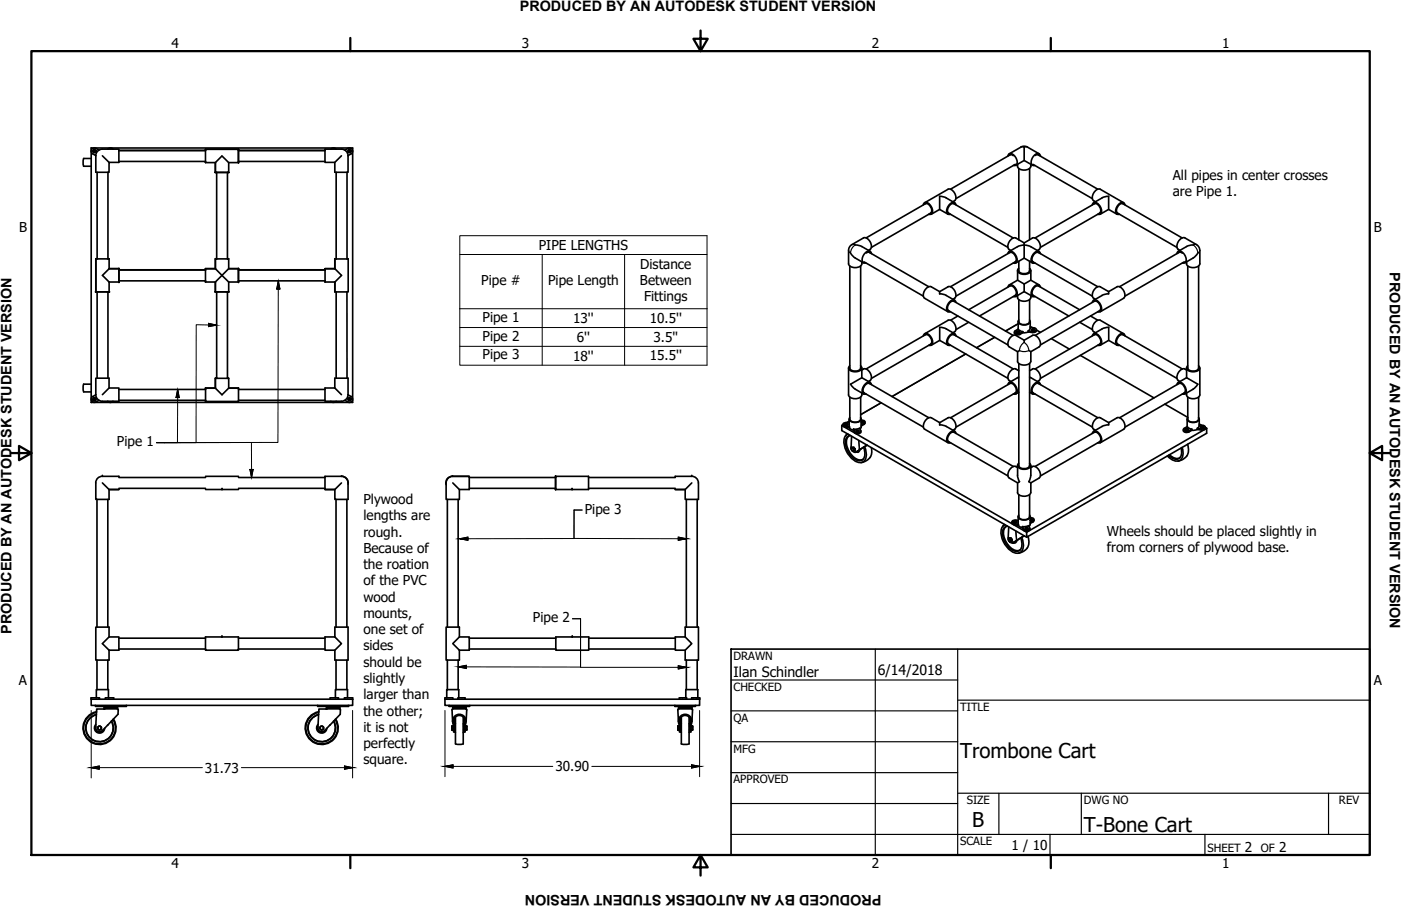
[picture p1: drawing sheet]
<svg xmlns="http://www.w3.org/2000/svg" width="432mm" height="279mm" viewBox="0 0 432 279" stroke-linecap="round" stroke-linejoin="round" font-family="sans-serif">
<!-- layer: Visible (ANSI) -->
<g fill="none" stroke="#000" stroke-width=".51">
<path d="M25.8 48.9l-.2 1.4 .2 1M25.8 48.9h2.3M25.8 51.3h2.3M28.1 46.6v-1h80.6v1M28.1 46.7v77.4h80.6v-77.4M29.9 53.1v26.8l-.4-.1M31.5 46a2.04 2.04 0 0 0-2 2l-.9-.5a.98 .98 0 0 1-.4-1.4 .98 .98 0 0 1 1.4-.4l.9 .6M31.6 46h5v4.1h-3v3h-4.1v-5.1M31.6 48l2 2.1M33.3 53.1v26.8l.3-.1M33.6 45.7a.98 .98 0 0 1 1.2 .3M33.6 45.8l-.5 .2"/>
<path d="M36.6 46.4h26.7v-.4h10.2l-10.2 .1v4h3.1v3.1M36.6 49.8h26.8l-.1 .3M36.6 46.4h26.7M63.3 50.1h.1M66.4 53.1h.1M66.4 53.2h4.1zM66.8 53.2v26.6h-.4h.4M68.4 48.1l-2 2v3M68.4 48.1l2.1 2v3.1M70.1 53.2v26.6h.3h-.3M70.5 50.1h3M73.5 46.4v3.4"/>
<path d="M73.5 46.4v-.3v4v-.3M73.5 46.4h26.7M73.5 49.8h26.7M102 46a1.11 1.11 0 0 1 1.7 0M103.6 53.1v26.7h-.4v3M105.2 48l-2 2.1M107 53.1v26.8l.3-.1M107.2 45.7a.99 .99 0 0 1 1.4 .4 .99 .99 0 0 1-.4 1.4l-.9 .5a2.04 2.04 0 0 0-2.1-2h-5v4.1h3v3h4.1v-5.1M107.2 45.8l-.9 .5M292.2 58.4a2.36 2.36 0 0 1 2 3.5M292.2 58.4l-7.2 4.1M310.6 48.1a.97 .97 0 0 1 .9-.8 .97 .97 0 0 1 1 .5 2.32 2.32 0 0 1 .6 3.2h-.7"/>
<path d="M311.1 47.9a.86 .86 0 0 1 1.2 .1M311.4 47.7l-18.5 10.7M312.9 50.7l-18.3 10.6M313.6 51.3a2.36 2.36 0 0 0 4.1 0M313.6 50.7v.6M314 52v22M314.6 45.4l.8-.3 .9 .1 4 2.2M314.6 45.4l-3.5 2M315.7 45.5v4M315.7 49.5l-2.6 1.5M315.7 49.5l2.5 1.5M317.3 52v21.9"/>
<path d="M317.7 50.7v.6M318.4 50.7l18.3 10.6M319.8 47.7l18.5 10.7M320.3 47.9a.79 .79 0 0 0-1.2 0M320.7 48.2a.96 .96 0 0 0-.8-.9 .96 .96 0 0 0-1 .5 2.36 2.36 0 0 0-.7 3.2h.7M339.1 58.4a2.36 2.36 0 0 0-2 3.5M339.1 58.4l7.2 4.1M29.5 79.8v10.2l.1-10.1M29.5 79.9h4.1v3M33.6 79.8v.1M66.4 79.9v3M66.8 79.8h.1"/>
<path d="M70.4 79.8v.1M70.5 79.9h-4.1v2.9M70.5 79.9v3h3l-3-.1M107.3 79.8v.1M262.1 78l1.2 1.3 2.8 1.7M263.6 75.5l1.7 .4 2.9 1.6M267.8 77.7l18.5 10.7M268.2 76.9a2.36 2.36 0 0 0-2.1-3.5l-4.2 2.6-.4 1.2v4.2a2.36 2.36 0 0 0 4.1 0v-.7M268.2 78a.79 .79 0 0 0-1.2 0M268.2 76.9l-.5 .3M268.6 78.2a.96 .96 0 0 0-.8-.8 .96 .96 0 0 0-1 .5 2.36 2.36 0 0 0-.7 3.1l.7 .1M284.6 63.2a.98 .98 0 0 1 .8-.8 .98 .98 0 0 1 1 .5 2.27 2.27 0 0 1 .6 3.2h-.8"/>
<path d="M285.1 62.9a1.97 1.97 0 0 1 2 2.5l-.3 .4M285.3 62.8l-18.3 10.6M286.9 65.7l-18.3 10.6M289.6 60.5l1.7 .4 2.9 1.6M289.6 64.6l-2.6 1.5M289.6 64.6l2.6 1.5M289.6 60.6v4M292.3 65.7l18.3 10.6M294 62.8l18.3 10.6M294.1 62.9a1.97 1.97 0 0 0-2 2.5l.3 .4M294.2 61.9l-.5 .3M294.6 63.2a.98 .98 0 0 0-.8-.8 .98 .98 0 0 0-1 .5 2.27 2.27 0 0 0-.6 3.2h.7"/>
<path d="M310.6 78.2a.98 .98 0 0 1 .9-.8 .98 .98 0 0 1 1 .6 2.27 2.27 0 0 1 .5 3.1h-.7M311 77.6l2.6-1.5a4.5 4.5 0 0 1 4.1 0l2.6 1.5M311.1 77.9a1.97 1.97 0 0 1 2.1 2.5l-.4 .4M311.3 77.8l-18.4 10.6M315.7 74.9l2.5-1.5a2.36 2.36 0 0 1 2 3.5l-.5 .4M315.7 74.9l-2.6-1.5a2.36 2.36 0 0 0-2.1 3.5l.6 .4M315.7 74.9v4.7M315.7 79.6l-2.6 1.5M315.7 79.6l2.5 1.5M320 77.8l18.3 10.6M320.1 77.9a1.97 1.97 0 0 0-2 2.5l.4 .4M320.6 78.2a.98 .98 0 0 0-.8-.8 .98 .98 0 0 0-1 .6 2.27 2.27 0 0 0-.6 3.1h.8"/>
<path d="M336.7 63.2a.98 .98 0 0 1 .8-.8 .98 .98 0 0 1 1 .5 2.27 2.27 0 0 1 .6 3.2h-.8M337.1 61.9l.5 .3M337.2 62.9a1.97 1.97 0 0 1 2 2.5l-.4 .4M337.4 62.8l-18.4 10.6M339 65.7l-18.3 10.6M341.7 60.5l-1.7 .4-2.9 1.6M341.7 60.6v4l-2.6 1.5M341.7 64.6l2.6 1.5M344.4 65.7l18.4 10.6M346 62.8l18.4 10.6M346.2 62.9a1.97 1.97 0 0 0-2 2.5l.3 .4M346.7 63.2a.98 .98 0 0 0-.8-.8 .98 .98 0 0 0-1.1 .5 2.27 2.27 0 0 0-.5 3.2h.7"/>
<path d="M362.7 78.2a.97 .97 0 0 1 .8-.8 .97 .97 0 0 1 1.1 .5 2.32 2.32 0 0 1 .6 3.1l-.7 .1M363.2 78a.86 .86 0 0 1 1.2 .1M363.5 77.8l-18.5 10.6M365.2 73.4a2.36 2.36 0 0 0-2.1 3.5l.6 .3M365.2 73.4l3.6 2 .8 1 .2 .8v4.2a2.36 2.36 0 0 1-4.1 0v-.7M367.7 75.5l-1.7 .4-2.9 1.6M369.2 78l-1.1 1.3-2.9 1.7M29.9 90v26.6M31.6 84.9l2 2.1M33.3 90h.3h-4h.3M33.3 90h-3.4M33.3 90v26.6"/>
<path d="M33.6 82.8h3M33.6 82.9h3.1M33.6 87h3.1M33.6 87v3M33.6 82.9l-2.1 2.1M36.6 82.8v.1M36.7 83.3v3.3M36.7 83.3v-.4v4.1v-.4M36.7 83.2h26.6M36.7 86.6h26.7l-.1 .3M63.3 86.9h.1M66.4 82.8v.1"/>
<path d="M66.4 89.9h.1M66.4 82.8h-3.1l.1 .5h-26.7M66.4 90h4.1zM66.4 82.9h-3.1v2.1v2h3.1v3M66.4 82.9l4.1 4.1M66.8 90v26.6h-.4h.4M70.1 90v26.6h.3h-.3M70.5 82.9l-4.1 4.1v3M70.5 87v3M70.5 87h3M73.5 83.3v3.3M73.5 83.3v-.4v4.1v-.4"/>
<path d="M73.5 83.2h26.7M73.5 83.3h26.7M73.5 86.6h26.7M100.1 83.2l.1-.4v.5M100.1 86.6l.1 .3zM100.1 83.2l.1 .1M100.2 82.8h3M100.2 86.9h.1M103.2 82.8v.1M103.2 87v3M103.2 82.9l2.1 2-2.1 2.1M103.2 82.9h-3v2.1v2h3"/>
<path d="M103.2 82.9v-3h4.1v10.1h-4.1M103.6 90v26.6M106.9 90l.1 26.6M261.9 82v31.6M265.3 82v31.6M266.3 80.8l18.3 10.5M285 92l7.2 4.1M289.6 90.6l2 .5M289.6 90.6v-.7l2.6-1.4a2.32 2.32 0 0 1 2.4 2.5 1.21 1.21 0 0 1-.9 1.3M289.6 89.9l-2.6-1.5a2.36 2.36 0 0 0-2 3.6M291.6 91.1l2.6 1.5M292.3 95.8l18.4 10.6"/>
<path d="M294 92.9l18.3 10.5M294.1 92.9a1.97 1.97 0 0 0-2 2.5l.3 .4M294.6 93.2a.98 .98 0 0 0-.8-.7 .98 .98 0 0 0-1 .5 2.27 2.27 0 0 0-.6 3.1h.7M295.2 97.5l-2.2 1.3M298.6 99.4l-4 2.2M310.7 88.5a.98 .98 0 0 1 .8-.7 .98 .98 0 0 1 1 .5 2.27 2.27 0 0 1 .6 3.1h-.8M311.2 88.2a1.97 1.97 0 0 1 2 2.5l-.4 .4M311.3 88.2l-12.7 7.3M313 80.7l-18.4 10.6M313 91.1l-11.1 6.4M313.6 91.7a2.36 2.36 0 0 0 4.1 0M313.6 83.4v3"/>
<path d="M313.6 91.1v.6M313.6 86.4l-2.5 1.5M313.6 86.4l2.1 1.2M313.8 99.2v2.3M313.8 99.8l-3.9 2.3M314 99.1a1.97 1.97 0 0 0 3.2 .5l.1-.5M314 83.3a1.97 1.97 0 0 0 3.2 .6l.1-.6M314 82.8a.98 .98 0 0 0-.3 1.1 .98 .98 0 0 0 1 .6 2.27 2.27 0 0 0 3-1.1l-.4-.6M314 98.7a.97 .97 0 0 0 0 1 .97 .97 0 0 0 .9 .4 1.77 1.77 0 0 0 2.6-1.1l-.2-.3M314 80.6v2.9M314 92.4v6.9M315.7 87.6l2-1.2 2.6 1.5"/>
<path d="M315.7 87.6v2.3M315.7 89.9l2.5 1.5M315.7 89.9l-2.6 1.5M317.3 80.6v2.9M317.3 92.4v6.9M317.5 99.2v2.2l-.6 .6M317.7 83.4v3M317.7 91.1v.6M318.3 80.7l18.4 10.6M318.3 91.1l11.1 6.4M320 88.2l12.8 7.3M320.2 88.2a1.97 1.97 0 0 0-2.1 2.5l.4 .4"/>
<path d="M320.7 88.5a.98 .98 0 0 0-.9-.7 .98 .98 0 0 0-1 .5 2.27 2.27 0 0 0-.5 3.1h.7M332.8 99.4l3.9 2.2M336.1 97.5l2.3 1.3M336.7 93.2a.99 .99 0 0 1 .8-.7 .99 .99 0 0 1 1 .5 2.27 2.27 0 0 1 .6 3.1h-.8M337.1 92a2.45 2.45 0 0 1 1.7-3.7l2.9 1.6 2.6-1.5a2.36 2.36 0 0 1 2 3.6l-7.2 4.1M337.1 92l.5 .3M337.2 92.9a1.98 1.98 0 0 1 1.9 2.8l-.3 .2M337.3 92.9l-18.3 10.5M339 95.8l-18.3 10.6M339.7 91.1l-2.6 1.5M341.7 90.6l-2.1 .5M341.7 89.9v.7"/>
<path d="M365 80.8l-18.3 10.5M366.1 82v31.6M369.4 82v31.6M25.8 118.5l-.2 1.4 .2 .9M25.8 118.5h2.3M33.6 119.7l-2 2M66.4 119.7h.1M66.4 119.7h-3.1v.4h-26.7M66.4 119.7l2 2.1 2.1-2.1M66.4 116.7v3h-3v4.1h10.1v-4.1M66.8 116.6h.1M70.4 116.6v.1"/>
<path d="M70.5 116.7h-4.1v3M70.5 119.7h3M70.5 116.7v3M103.2 119.7h-3v4h5a2.04 2.04 0 0 0 2.1-2M103.2 119.7v-3.1h4.1v5.2l.9 .5a.98 .98 0 0 1 .4 1.3 .98 .98 0 0 1-1.4 .4M103.2 119.7l2 2M261.5 113.5v8.3a2.36 2.36 0 0 0 4.1 0v-.6M261.9 113.4a1.97 1.97 0 0 0 3.2 .5l.2-.5M261.9 112.8a.98 .98 0 0 0-.2 1.1 .98 .98 0 0 0 .9 .6 2.27 2.27 0 0 0 3-1l-.3-.7M262.1 118.5l1.5 1.5M265.6 114.1a1.78 1.78 0 0 1 2.8 1.4l.2 1.3-.4 .5M265.6 113.5v3"/>
<path d="M267.9 118.2l18.4 10.6M268.1 118.3a1.97 1.97 0 0 0-2.1 2.5l.4 .4M268.2 118l-2.6-1.5-3.5 2M268.2 117.3l-.5 .3M268.6 118.6a.98 .98 0 0 0-.9-.8 .98 .98 0 0 0-1 .6 2.27 2.27 0 0 0-.5 3.1h.7M284.6 103.6a.98 .98 0 0 1 .8-.8 .98 .98 0 0 1 1 .5 2.27 2.27 0 0 1 .6 3.2h-.7M285.1 103.3a1.97 1.97 0 0 1 2 2.5l-.3 .4M285.3 103.2l-18.4 10.6M287 106.1l-18.4 10.6M289.6 100.9l1.7 .4 2.9 1.6M289.6 101v4M289.6 105l-2.5 1.4"/>
<path d="M289.6 105l2.6 1.4M292.3 106.1l18.4 10.6M293.7 102.6a1.84 1.84 0 0 0 .2-3.1l-1.1-.8-.6 .1-7.2 4.1M294 103.2l18.3 10.6M294.1 103.3a1.97 1.97 0 0 0-2 2.5l.4 .4M294.6 103.6a.98 .98 0 0 0-.8-.8 .98 .98 0 0 0-1 .5 2.27 2.27 0 0 0-.6 3.2h.8M297.6 109.2l-22.7 13.1M306.6 104l-5.6 3.2M310.7 118.6a.98 .98 0 0 1 .8-.8 .98 .98 0 0 1 1 .6 2.27 2.27 0 0 1 .6 3.1h-.8M311.2 118.3a1.97 1.97 0 0 1 2 2.5l-.4 .4M311.3 118.2l-18.3 10.6M312.7 102.4a1.03 1.03 0 0 0 1.6 .7"/>
<path d="M312.9 102l-.2 .6 .6 .3a2.25 2.25 0 0 0 1.9-.6M313.4 102.6h.4M313.6 116.5l-2.5 1.5M313.8 101.5l.5 .5 .9 .3M313.9 101.5l-1 .5M314 116.3l-.4 .2M314 102.2h-.5l-.3 .2M314 102.2v.4h-.7M314 102.2h-.7v.4M314 114.3a1.87 1.87 0 0 0-1.9-.4 1.87 1.87 0 0 0-1.3 1.6l-.2 .9a1.21 1.21 0 0 0 1 1.2M314 112.1v31.6M314.1 102.4h.1"/>
<path d="M314.2 108.1l-.6 .4M315.2 102.3v.3l-.9 .5M315.7 104.9l2.5-1.5a2.36 2.36 0 0 1 2.1 3.6l-2.6 1.5M315.7 104.9l-2.6-1.5a2.36 2.36 0 0 0-2.1 3.6l2.6 1.5M315.7 104.9v.7M316.9 102.3l-1.7 .3M316.9 102v.4M316.9 102l1.3 .2M317.1 108.1l.6 .4v2.9a2.39 2.39 0 0 1-4.1 0v-2.9M317.3 116.3l.4 .2M317.3 114.3a1.86 1.86 0 0 1 2-.4 1.86 1.86 0 0 1 1.2 1.6l.2 .9a1.21 1.21 0 0 1-1 1.2M317.3 112.1v31.6"/>
<path d="M317.5 100.9l1.5 .3 .4 .4-.2 .4-1 .2M317.5 100.7l.6 .3M317.7 116.5l2.6 1.5M318 101.6l.6-.2 .3 .3-.6 .2zM318.2 101.9h.4M319.4 101.7v.5l-.6 .3-1.9-.1M319.4 101.8l1.3 .7M320 118.2l18.4 10.6M320.2 118.3a1.97 1.97 0 0 0-2.1 2.5l.4 .4M320.7 118.6a.98 .98 0 0 0-.9-.8 .98 .98 0 0 0-1 .6 2.27 2.27 0 0 0-.5 3.1h.7M324 104.4l5.6 3.3M333 109.6l22.7 13.1"/>
<path d="M336.7 103.6a.98 .98 0 0 1 .8-.8 .98 .98 0 0 1 1 .5 2.27 2.27 0 0 1 .6 3.2h-.7M337.1 102.9l2.9-1.6 1.7-.4v4.1l-2.6 1.4M337.2 103.3a1.97 1.97 0 0 1 2 2.5l-.3 .4M337.4 103.2l-18.4 10.6M337.6 102.6a1.83 1.83 0 0 1-.2-3.1l1.1-.8 .6 .1 7.2 4.1M339 106.1l-18.3 10.6M341.7 105l2.6 1.4M344.4 106.1l18.3 10.6M346.1 103.2l18.3 10.6M346.2 103.3a1.97 1.97 0 0 0-2 2.5l.3 .4M346.7 103.6a.98 .98 0 0 0-.8-.8 .98 .98 0 0 0-1 .5 2.27 2.27 0 0 0-.6 3.2h.7M362.7 118.6a.98 .98 0 0 1 .9-.8 .98 .98 0 0 1 1 .6 2.27 2.27 0 0 1 .6 3.1h-.8"/>
<path d="M363.2 118.3a1.97 1.97 0 0 1 2.1 2.5l-.4 .4M363.4 118.2l-18.3 10.6M365.2 113.8a2.36 2.36 0 0 0-2.1 3.5l.6 .3M365.2 113.8l.5 .3M365.7 113.5v3M365.7 116.5l-2.6 1.5M365.7 116.5l3.5 2M366.1 113.4a1.97 1.97 0 0 0 3.1 .5l.2-.5M366.1 112.8a.98 .98 0 0 0-.3 1.1 .98 .98 0 0 0 1 .6 2.27 2.27 0 0 0 3-1l-.4-.7M369.2 118.5l-1.5 1.5M369.8 113.5v8.3a2.36 2.36 0 0 1-4.1 0v-.6M25.8 120.9h2.3"/>
<path d="M29.5 122.9a.5 .5 0 0 0-.7-.2 .5 .5 0 0 0-.2 .7M29.5 122.9a.5 .5 0 0 1-.2 .6 .5 .5 0 0 1-.7-.1M29.5 121.7a2.04 2.04 0 0 0 2 2M30.5 123.4l-.9 .6a.96 .96 0 0 1-1.4-.4 .96 .96 0 0 1 .4-1.3l.9-.6v-5.1h4.1v3.1h3v4h-5M33.1 123.7l.5 .3M34.8 123.7a.98 .98 0 0 1-1.2 .3M36.6 123.4h26.8l-.1 .3M63.3 123.7h.1M73.5 120.1h26.7M73.5 123.4h26.7M102 123.7a1.13 1.13 0 0 0 1.7 0M106.3 123.4l.9 .6"/>
<path d="M259.4 131.2v1.6l57 32.9M259.5 131.2l56.9 32.9M259.8 130.9l.1 .5 .7 .3M259.8 131l-.3 .2M260.3 130.8l.4 .3 .6-.2M260.3 130.8l.3 .3 .7-.2M260.3 130.8l.6-.2 .4 .3M260.3 130.8a.6 .6 0 0 1 1 .1M260.3 130.9h.1M260.6 131.8l1.2 .2M260.6 131.4l1.2 .2M260.6 131.1h.4"/>
<path d="M261.1 130.3l-.8 .1-.4 .3 .1 .4 .6 .3M261.1 130.3l.6 .1M261.2 133.8l-.6 .6M261.3 133.8a2.87 2.87 0 0 0-1.1 3.5 6.8 6.8 0 0 0 4.8 5.4 2.26 2.26 0 0 0 2-3.3l-.5-1.7M261.7 129.2l.1 2.4M261.7 129.9l-.7 .4M261.8 132l.5 .4 .7 .3M261.8 131.6v.4M261.9 134.3a3.1 3.1 0 0 0-.6 4.1 4.7 4.7 0 0 0 4.4 3.4l.4-.2M261.9 129.1a1.97 1.97 0 0 0 3.2 .6l.2-.6M261.9 128.8a.97 .97 0 0 0 0 1 .97 .97 0 0 0 1 .4 1.77 1.77 0 0 0 2.5-1.2l-.2-.2M261.9 122.5v6.8"/>
<path d="M262.1 134.3a2.19 2.19 0 0 0-1.4 3.2 5.6 5.6 0 0 0 4.4 4.6 2.4 2.4 0 0 0 1.3-3.5l-.2-.7M262.3 137.9l.1 .5M262.4 138.4l.2 .5 .4 .2M262.4 138.1l.7-.2 .4 .5M262.4 138.1v.6l.4 .4M262.4 138.1h.2M262.5 134.5l-.2 3.4M262.6 138.1l.4 .2 .2 .6M262.6 138.1l-.2 .3M262.8 139.1l.5 .4 .4-.1M262.8 138.1h-.2M262.8 138.1l.4 .8"/>
<path d="M262.8 139.1h.2M263 132.3l.9 .1 1-.4 .4 .8a1.07 1.07 0 0 1-1.9 .2zM263.1 132.7l.3 .7a1.08 1.08 0 0 0 1.1 .4 1.08 1.08 0 0 0 .8-.9M263.1 132.3v.4M263.1 137.9l-.3 .2M263.2 138.9l-.2 .2M263.2 138.9v.2h-.2M263.5 138.4l-.3 .2M263.5 138.4v.5l-.3 .2M263.6 120l2.5 1.5M264 132.7l.4-.1 .4 .4-.6 .2-.4-.2zM264 139.3l-.2 .2"/>
<path d="M264 139.3h.1M264.1 133.2h.4M264.9 138.3h.1M264.9 138.7a.73 .73 0 0 1-.3 .7 .73 .73 0 0 1-.8 0l.5-.3M264.9 138.7l2.3-1.4-3.2 2M264.9 138.7l-1.1 .8M265.3 122.5v6.8M265.4 129.2v2.4l-.4 .7M265.4 129.9l.7 .2-.3 .3h-.4h.4M265.4 129.6l.9 .1 .3 .4-.3 .4-.9 .5M266.3 121.1l18.3 10.6M266.3 130.9l-.9 .5"/>
<path d="M266.6 130.1l-.3 .8M268.6 138.1a3.6 3.6 0 0 1-3.2 4.6M271.6 124.2l-6.3 3.7M287 128.8a2.36 2.36 0 0 0-2 3.6l7.2 4.1M287.1 128.8l2.5 1.5 2.6-1.5a2.36 2.36 0 0 1 2 3.6l-.5 .3M289.6 130.3v.8M289.6 131l1.7 .3 2.9 1.7M292.3 136.2l18.4 10.6M294 133.3l18.3 10.6M294.1 133.4a1.97 1.97 0 0 0-2 2.4l.4 .5M294.6 133.6a.98 .98 0 0 0-.8-.7 .98 .98 0 0 0-1 .5 2.27 2.27 0 0 0-.6 3.1h.8M313 121.1l-18.4 10.6"/>
<path d="M314 121l-.9 .5M317.3 121l.9 .5M318.3 121.1l18.4 10.6M336.7 133.6a.98 .98 0 0 1 .8-.7 .98 .98 0 0 1 1 .5 2.27 2.27 0 0 1 .6 3.1h-.7M337.2 133.4a1.97 1.97 0 0 1 2 2.4l-.3 .5M337.4 133.3l-18.4 10.6M337.6 132.7a1.83 1.83 0 0 1-.2-3.1l.7-.7 .7-.2 2.9 1.6 2.6-1.5a2.36 2.36 0 0 1 2 3.6l-7.2 4.1M339 136.2l-18.3 10.6M341.7 130.3v.7l-1.7 .3-2.9 1.7M359 124.6l7.1 4.1M364 138.2l.2 .7a2.01 2.01 0 0 1-.9 2.5 2.01 2.01 0 0 1-2.6-.5l-.6-.5M364.4 138a2.98 2.98 0 0 1-1.2 4.2l-1.7-.3-1.7-1.3"/>
<path d="M364.7 132.5v.3M365 132.1l-.3 .4 .3 .4 .7 .1 .7-.1M365 132.1l.9-.5 .5 .5 .9 .2M365.1 121.1l-18.4 10.6M365.5 132.7h.4M365.9 129.2v2.4M366 137a3.7 3.7 0 0 1-2.9 5.2M366.1 132.3v.4h-.7M366.1 132.3h-.7v.4M366.1 129.1a1.97 1.97 0 0 0 3.1 .6l.2-.6M366.1 128.8a.97 .97 0 0 0 0 1 .97 .97 0 0 0 .9 .4 1.77 1.77 0 0 0 2.6-1.2l-.2-.2M366.1 132.3l-.6-.1-.3 .3"/>
<path d="M366.1 122.5v6.8M366.2 132.5h.1M367.3 132.4v.3l-1.4 .7-.9-.2-.3-.4M367.3 132.4l-.9 .5M367.7 120l-2.5 1.5M369 132.4l-1.7 .3M369 132.1v.3M369.4 122.5v6.8M369.6 129.2v2.3l-.6 .6M369.6 131l1.5 .3 .4 .4-.2 .4a2.61 2.61 0 0 1-2.3 0M369.6 130.7l.6 .4M370 131.7l.6-.2 .4 .3-.6 .2z"/>
<path d="M370.3 132h.4M371.5 131.7v.5l-.7 .4-1.8-.2M371.5 131.8l.4 .3M371.9 132.1v1.5l-55.5 32.1v-1.6M371.9 132.1l-55.5 32M29.9 154v39.4M31.5 146.9a2.01 2.01 0 0 0-2 2v5.1h4.1v-3l-2-2.1M31.6 146.9h5.1M33.2 154v39.4M33.6 151h3.1M36.6 147.3h26.8M36.6 150.6h26.8"/>
<path d="M63.4 151h10.1M63.4 146.9h10.1M68.4 151h.1M73.5 147.3h26.7M73.5 150.6h26.7M103.6 154v39.4M105.2 146.9a2.04 2.04 0 0 1 2.1 2v5.1h-4.1v-3h-3M105.2 146.9h-5v4.1h3l2-2.1M105.3 146.9a2.04 2.04 0 0 1 2 2.4M105.3 146.9h.1M106.9 154v39.4M137.9 154v39.4"/>
<path d="M139.5 146.9h.1M139.5 146.9h5M139.5 146.9a2.04 2.04 0 0 0-2 2.5M139.6 148.9l2 2.1v3h-4.1v-5.1a2.01 2.01 0 0 1 2.1-2h5v4.1h-3M141.2 154v39.4M144.6 147.3h26.6M144.6 150.6h26.6M171.2 146.9v4zM171.2 146.9h10.2v2v2.1h-10.2M176.3 151h.1M181.4 147.3h26.7M181.4 150.6h26.7"/>
<path d="M208.1 146.9h5.1a2.04 2.04 0 0 1 2 2M211.5 154v39.4M213.2 148.9l-2 2.1h-3.1M214.9 154v39.4M215.3 148.9v5.1h-4.1v-3h-3.1M313.6 143.6v3.3l.6 1.6-.6 .4-2.5-1.5a2.36 2.36 0 0 1 2-3.5l.5 .3M313.6 148.9v3a2.36 2.36 0 0 0 4.1 0v-3M313.8 159.3l.1 2.4M314 159.2a1.97 1.97 0 0 0 3.2 .5l.1-.5M314 143.5a1.97 1.97 0 0 0 3.2 .5l.1-.5M314 142.9a.98 .98 0 0 0-.3 1.1 .98 .98 0 0 0 1 .6 2.27 2.27 0 0 0 3-1.1l-.4-.6M314 158.8a.97 .97 0 0 0 0 1.1 .97 .97 0 0 0 .9 .4 1.77 1.77 0 0 0 2.6-1.2l-.2-.3"/>
<path d="M314 152.5v6.9M317.1 148.5l.6 .4M317.3 152.5v6.9M317.5 159.9h.4l.3 .4-.7 .2M317.5 159.6l.9 .2 .3 .4-1.2 .9M317.5 159.3v2.4l-.4 .7M317.7 144.2a1.8 1.8 0 0 1 2.8 1.3l.2 1-.2 .7-2.8 1.7M317.7 143.6v3.3l-.6 1.6M360.5 140.2a2.63 2.63 0 0 0 3.2 .9M309.6 161.8l-.5 .5M309.7 161.8a2.87 2.87 0 0 0-1.1 3.5 6.8 6.8 0 0 0 4.8 5.3 2.26 2.26 0 0 0 2-3.2l-.5-1.7M310.3 162.3a3.1 3.1 0 0 0-.6 4 4.7 4.7 0 0 0 4.4 3.5l.4-.2"/>
<path d="M310.5 162.3a2.19 2.19 0 0 0-1.4 3.2 5.6 5.6 0 0 0 4.4 4.5 2.4 2.4 0 0 0 1.3-3.4l-.2-.7M310.7 165.8l.1 .6M310.8 166.4a.5 .5 0 0 1 .7-.1 .5 .5 0 0 1 0 .7l-.1 .1M310.8 166.4l.2 .5 .4 .2M310.9 166.1l.7-.2 .4 .5v.5l-.4 .2M310.9 166.1v.5l.3 .5M310.9 162.5l-.2 3.4M311.2 166.1h-.3M311.2 166.1l.4 .5M311.2 167.1h.2M311.2 167.1l.5 .3 .7-.1M311.6 165.9l-.4 .2"/>
<path d="M311.6 166.6v.5h-.2M311.9 161v.5l.7 .3M312 166.4l-.4 .2M312.4 160.9l.3 .3 .7-.2M312.4 160.9l.6-.2 .4 .3M312.4 167.3h.1M312.4 160.9a.6 .6 0 0 1 1 .1M312.7 161.8l1.2 .2M312.7 161.5l1.2 .2M312.7 161.2h.4M312.7 167.1l-.4 .3M313.3 166.3h.1"/>
<path d="M313.3 166.7a.73 .73 0 0 1-.3 .7 .73 .73 0 0 1-.7 0M313.4 166.7l-1.2 .7M313.8 160.5l-1.1-.1-.6 .2-.2 .4 .7 .5M313.9 162l.4 .5 .8 .2M313.9 161.7v.3M315.1 162.4h.8l1.1-.3 .4 .7a1.07 1.07 0 0 1-1.9 .3zM315.1 162.4v.4M315.1 162.8l.4 .7M315.6 165.2l-2.3 1.5M315.7 165.2l-3.3 2.1M316.1 162.8l.4-.1 .4 .3-.6 .2-.4-.2zM316.2 163.2h.4"/>
<path d="M316.6 169a4.6 4.6 0 0 1-2.8 1.6M316.8 165.4l.3 2.1-.5 1.5M317.4 163.3a1.2 1.2 0 0 1-1.9 .2M317.4 163v.3M317.5 160.4l.4 .1M318.7 160.2l-.2 .6-1 .6M31.6 198.5l2-2.1h3v4.1h-3zM33.6 196.4v-3h-4.1v10.2h4.1v-3.1M36.6 196.8h26.7M63.3 196.4h10.2v4.1h-10.2zM68.4 196.4h.1M73.5 196.8h26.7"/>
<path d="M100.2 196.4h3l2 2.1-2 2h-3zM103.2 196.4v-3h4.1v10.2h-4.1v-3.1M141.6 196.4h3v4.1h-3l-2-2zM141.6 196.4v-3h-4.1v10.2h4.1v-3.1M144.6 196.8h26.7M171.3 196.4h10.2v4.1h-10.2zM176.4 196.4h.1M181.5 196.8h26.6M208.1 196.4h3.1l2 2.1-2 2h-3.1zM211.2 196.4v-3h4.1v10.2h-4.1v-3.1M28.1 215.6v-.4h2.6v.4M28.1 215.6h80.6v1.9h-80.6z"/>
<path d="M29.4 217.5v.3h9.5v-.3M29.7 215.2v-2.5h3.7v2.5M29.7 219.7a4.9 4.9 0 0 0-3.7 6.3 4.9 4.9 0 0 0 6.8 2.9 4.9 4.9 0 0 0 2-7M29.7 219.5a5.1 5.1 0 0 0-3.9 6.6 5.1 5.1 0 0 0 7.1 3 5.1 5.1 0 0 0 2.1-7.4M29.9 203.6v9.1M32.1 218.6l-.1 .1M32.2 218.4h4v.2h-4zM32.2 218.6h-.1M32.3 218.2v.2M32.3 218.7h-2.5l-.3 5.8a1.2 1.2 0 0 0 .7 1.1 1.2 1.2 0 0 0 1.3-.3M32.4 217.8l-.2 .4h4l-.2-.4M32.4 215.6v-.4h2.6v.4"/>
<path d="M33.2 203.6v9.1M36 218.2v.2M36.1 218.6l.3 .3M36.4 218.9v1.4l-4.9 5M36.6 200.2h26.7M73.5 200.2h26.7M97.9 217.5v.3h9.5v-.3M98.2 219.7a4.9 4.9 0 0 0-3.7 6.3 4.9 4.9 0 0 0 6.7 2.9 4.9 4.9 0 0 0 2.1-7M98.2 219.5a5.1 5.1 0 0 0-3.9 6.6 5.1 5.1 0 0 0 7 3 5.1 5.1 0 0 0 2.1-7.4M100.6 218.6l-.1 .1M100.6 218.4h4.1v.2h-4.1zM100.7 218.6h-.1"/>
<path d="M100.8 218.2v.2M100.8 218.7h-2.5l-.3 5.8M100.9 217.8l-.3 .4h4.1l-.3-.4M101.8 215.6v-.4h2.6v.4M103.4 215.2v-2.5h3.7v2.5M103.6 203.6v9.1M104.5 218.2v.2M104.6 218.6l.3 .3M104.9 218.9v1.4l-4.9 5M106.1 215.6v-.4h2.6v.4M106.9 203.6v9.1M137.1 215.6v-.4h2.5v.4"/>
<path d="M137.1 215.6v1.9h78.5v-1.9M137.1 215.6h78.5M137.7 215.2v-2.5h3.7v2.5M137.9 203.6v9.1M138.4 217.5v.3h6.4v-.3M139.3 218.9l.2 3.7M139.6 218.4h4v.2h-4zM139.6 218.6l-.3 .3M139.7 218.2v.2M139.8 217.8l-.2 .4h4l-.2-.4M141.1 215.6v-.4h2.3v.4M141.2 203.6v9.1"/>
<path d="M143.4 218.2v.2M143.5 218.6l.3 .3M143.8 218.9l-.1 3.7M144.6 200.2h26.7M181.5 200.2h26.6M208 217.5v.3h6.4v-.3M208.9 218.9l.2 3.7M209.2 218.4h4v.2h-4zM209.2 218.6l-.3 .3M209.3 218.2v.2M209.4 215.6v-.4h2.2v.4M209.4 217.8l-.3 .3"/>
<path d="M211.4 215.2v-2.5h3.7v2.5M211.5 203.6v9.1M213 217.8l.2 .4h-4v-.1M213 218.2v.2M213.1 218.6l.3 .3M213.4 218.9l-.1 3.7M214.9 203.6v9.1M215.6 215.2v.4M215.6 215.2h-2.4v.4M29.5 224a1.28 1.28 0 0 0 .7 1.7 1.28 1.28 0 0 0 1.7-.7M29.5 223.4a1.58 1.58 0 0 0 .6 2.6 1.58 1.58 0 0 0 2.2-1.4M29.7 220.4a4.2 4.2 0 0 0-3 5.5 4.2 4.2 0 0 0 5.7 2.4 4.2 4.2 0 0 0 1.9-5.9"/>
<path d="M29.7 220.4a4.3 4.3 0 0 0-3.1 5.5 4.3 4.3 0 0 0 5.8 2.5 4.3 4.3 0 0 0 2-6M98 224.4a1.2 1.2 0 0 0 .7 1.2 1.2 1.2 0 0 0 1.3-.3M98 224a1.28 1.28 0 0 0 .6 1.7 1.28 1.28 0 0 0 1.7-.7M98 223.4a1.58 1.58 0 0 0 .5 2.6 1.58 1.58 0 0 0 2.2-1.4M98.2 220.4a4.2 4.2 0 0 0-3 5.5 4.2 4.2 0 0 0 5.7 2.4 4.2 4.2 0 0 0 1.9-5.9M98.2 220.4a4.3 4.3 0 0 0-3.1 5.5 4.3 4.3 0 0 0 5.8 2.5 4.3 4.3 0 0 0 1.9-6M139.3 224v.5M139.3 224.5v.7M139.3 223.9v.1M139.3 225.2h.5M139.3 223.9h.5M139.3 224.2h.5"/>
<path d="M139.3 224.8h.5M140 223.4a1.81 1.81 0 0 1 1.6-2.8 1.81 1.81 0 0 1 1.5 2.8M140.1 223.4v.3M140.1 223.7v2h-.3v-2a2.16 2.16 0 0 1 1.8-3.4 2.16 2.16 0 0 1 1.7 3.4v2h-.3v-2M140.1 225.1h.2M140.1 223.9h.2M140.1 221.4v2.3M140.4 223.2v2.7M140.4 221.1v8.3M140.4 229.4l1.4 .2 1-.2M142.8 223.2v2.7M142.8 221.1v8.3"/>
<path d="M142.9 225.1h.1M142.9 223.9h.1M143 221.4v2.3M143.1 223.4l-.1 .3M143.3 225.2h.5M143.3 223.9h.5M143.3 224.2h.5M143.3 224.8h.5M143.8 223.9v1.3M143.8 223.9v.3M143.8 224.2v1M208.9 224v.5"/>
<path d="M208.9 224.5l.1 .7M209 223.9l-.1 .1M209 225.2h.4M209 223.9h.4M209 224.2h.4M209 224.8h.4M209.6 223.4a1.81 1.81 0 0 1 1.6-2.8 1.81 1.81 0 0 1 1.5 2.8M209.7 223.4v.3M209.7 223.7v2h-.3v-2a2.16 2.16 0 0 1 1.8-3.4 2.16 2.16 0 0 1 1.8 3.4v2h-.4v-2M209.7 225.1h.2M209.7 223.9h.2M209.7 221.4v2.3"/>
<path d="M210 229.4l1.4 .2 1-.2M210 223.2v2.7M210 221.1v8.3M212.4 223.2v2.7M212.4 221.1v8.3M212.5 225.1h.1M212.5 223.9h.1M212.6 221.4v2.3M212.7 223.4l-.1 .3M213 225.2h.4M213 223.9h.4M213 224.2h.4"/>
<path d="M213 224.8h.4M213.4 223.9v1.3M213.4 223.9v.3M213.4 224.2v1"/>
<circle cx="29.1" cy="46.6" r=".5"/>
<circle cx="29.1" cy="46.6" r=".24"/>
<circle cx="107.7" cy="46.6" r=".5"/>
<circle cx="107.7" cy="46.6" r=".24"/>
<circle cx="29.1" cy="123.1" r=".24"/>
<circle cx="107.7" cy="123.1" r=".5"/>
<circle cx="107.7" cy="123.1" r=".24"/>
<circle cx="30.7" cy="224.5" r=".56"/>
<circle cx="99.2" cy="224.5" r=".56"/>
</g>
<g fill="#000">
<circle cx="31.6" cy="146.9" r=".25"/>
<circle cx="68.4" cy="151" r=".25"/>
<circle cx="176.3" cy="151" r=".25"/>
<circle cx="213.2" cy="146.9" r=".25"/>
<circle cx="312.4" cy="161" r=".25"/>
<circle cx="68.4" cy="196.4" r=".25"/>
<circle cx="176.4" cy="196.4" r=".25"/>
</g>
<!-- layer: Visible Narrow (ANSI) -->
<g fill="none" stroke="#000" stroke-width=".36">
<path d="M314.6 45.4h2.1M262.6 75.4l1 .1-1 1.1-.5 1.4-.6-.8M368.8 75.4l-1.1 .1 1.1 1.1 .4 1.4 .6-.8M313.8 99.9l-3.9 2.2M297.7 109.2l-22.7 13.1M306.6 104l-5.6 3.3M314.3 102.8v.3M315.3 105.9l.4-.3 .7 .6 .5 .9 .2 1-1.5 .3-1.4-.3 .2-1zM318.2 102.2v.4M259.8 131l-.3 .2M260.6 131.4v.4M261.7 129.9l-.7 .4"/>
<path d="M263.4 133.1v.3M264 139.3l-.2 .2M264.6 135.8l.3 2.9M264.7 135.8l.2 2.9M266.3 130.5v.4M271.6 124.2l-6.3 3.7M366.4 132.9v.3M370.3 132.3v.3M312.4 167.3l-.2 .1M312.7 161.5v.3M313 163.7l.3 3M313.1 163.8l.3 2.9"/>
<path d="M315.5 163.1v.4M318.4 160.6v.4"/>
</g>
<!-- layer: Border (ANSI) -->
<path d="M9.7 15.8h412.5v247.9h-412.5zM108 11.7v4.1M215.9 9.4v6.4l-2.2-3.8h4.4l-2.2 3.8M323.9 11.7v4.1M3.3 139.7h6.4l-3.8-2.2v4.4l3.8-2.2M422.2 139.7l3.8 2.2v-4.4l-3.8 2.2h6.3M108 263.7v4M215.9 263.7l2.2 3.8h-4.4l2.2-3.8v6.3M323.9 263.7v4" fill="none" stroke="#000" stroke-width=".7"/>
<!-- layer: Title (ANSI) -->
<path d="M225.3 200.2h196.9v63.5h-196.9z" fill="none" stroke="#000" stroke-width=".51"/>
<g fill="none" stroke="#000" stroke-width=".36">
<path d="M225.3 219.2h69.9M225.3 209.7h69.9M269.8 200.2v63.5M295.2 200.2v63.5M295.2 215.9h127M225.3 238.3h69.9M225.3 228.7h69.9M225.3 257.3h196.9M225.3 247.8h69.9M295.2 244.6h127M307.9 244.6v12.7M323.6 257.3v6.4"/>
<path d="M333.3 244.6v12.7M371.4 257.3v6.4M409.5 244.6v12.7"/>
</g>
<!-- layer: Symbol (ANSI) -->
<g fill="none" stroke="#000" stroke-width=".31">
<path d="M141.7 78.5v-5.8h76.2v5.8h-76.2v16.7M167.1 78.5v34.1M192.5 78.5v34.1M217.9 78.5v34.1h-76.2v-17.4M85.8 86.6l-.5 2.5h1l-.5-2.5-.1 49.8-35 .1M141.7 95.2h76.2M66.8 100.3l-2.5-.6v1l2.5-.4-6.3-.2-.1 36.4h-9.7M141.7 106.8h76.2M141.7 101h76.2M48.2 136.5h2.5M50.7 136.5h26.8v10.8l-.5-2.5h1l-.5 2.5M54.8 120.1l-.5 2.5h.9l-.4-2.5-.1 16.4h-4"/>
<path d="M176.9 157.3v8.8h-35.2l2.5-.5v1l-2.5-.5M176.9 157.3v8.8h34.6l-2.5 .5v-1l2.5 .5M176.9 157.3h2.5M176.4 190.8h2.5M178.9 190.8v15h32.6l-2.5 .5v-1l2.5 .5M178.9 190.8v14.9h-37.7l2.5-.5v1l-2.5-.5"/>
</g>
<g fill="#000" stroke="#000" stroke-width=".31">
<path d="M64.3 99.7l2.5 .6h-2.5zM64.3 100.3v.4l2.5-.4z"/>
<path d="M85.8 86.6l.5 2.5h-1zM85.3 89.1h1z"/>
<path d="M54.8 120.1l.4 2.5h-.9zM54.3 122.6h.9z"/>
<path d="M77 144.8h1zM77 144.8h1l-.5 2.5z"/>
<path d="M141.7 166.1l2.5-.5v.5zM141.7 166.1l2.5 .5v-.5z"/>
<path d="M209 165.6l2.5 .5h-2.5zM209 166.1v.5l2.5-.5z"/>
<path d="M141.2 205.7l2.5-.5v.5zM141.2 205.7l2.5 .5v-.5z"/>
<path d="M209 205.3l2.5 .5h-2.5zM209 205.8v.5l2.5-.5z"/>
</g>
<!-- layer: Dimension (ANSI) -->
<path d="M28.1 219.1v20.8M108.7 219.1v20.8M137.1 219.1v20.4M215.6 219.1v20.4M28.1 236.7l2.5 .5v-1l-2.5 .5h34.3M74.4 236.7h34.3M106.2 236.2l2.5 .5-2.5 .5zM137.1 236.3l2.5 .6v-1.1l-2.5 .5h33.3M182.4 236.3h33.2M213.1 235.8l2.5 .5-2.5 .6z" fill="none" stroke="#000" stroke-width=".31"/>
<g fill="#000" stroke="#000" stroke-width=".31">
<path d="M28.1 236.7l2.5-.5v.5zM28.1 236.7l2.5 .5v-.5z"/>
<path d="M106.2 236.2l2.5 .5h-2.5zM106.2 236.7v.5l2.5-.5z"/>
<path d="M137.1 236.3l2.5-.5v.5zM137.1 236.3l2.5 .6v-.6z"/>
<path d="M213.1 235.8l2.5 .5h-2.5zM213.1 236.3v.6l2.5-.6z"/>
</g>
<g font-size="6.3">
<text x="295.9" y="233.7">Trombone Cart</text>
<text x="299.7" y="255.2">B</text>
<text x="334" y="256.5">T-Bone Cart</text>
</g>
<g font-size="4.4">
<text x="160.2" y="3.5">PRODUCED BY AN AUTODESK STUDENT VERSION</text>
<text x="428.3" y="84" transform="rotate(90 428.3 84)">PRODUCED BY AN AUTODESK STUDENT VERSION</text>
<text x="3.5" y="195.5" transform="rotate(-90 3.5 195.5)">PRODUCED BY AN AUTODESK STUDENT VERSION</text>
<text x="226.1" y="208.9">Ilan Schindler</text>
<text x="270.5" y="208.2">6/14/2018</text>
<text x="271.7" y="275.9" transform="rotate(180 271.7 275.9)">PRODUCED BY AN AUTODESK STUDENT VERSION</text>
</g>
<g font-size="4.2">
<text x="52.9" y="14.8">4</text>
<text x="160.8" y="14.8">3</text>
<text x="268.8" y="14.8">2</text>
<text x="376.7" y="14.8">1</text>
<text x="361.5" y="55.6">All pipes in center crosses</text>
<text x="361.5" y="60.6">are Pipe 1.</text>
<text x="5.9" y="71.4">B</text>
<text x="423.5" y="71.4">B</text>
<text x="166.1" y="77.1">PIPE LENGTHS</text>
<text x="197.3" y="82.9">Distance</text>
<text x="148.3" y="88">Pipe #</text>
<text x="168.9" y="88">Pipe Length</text>
<text x="197.3" y="87.9">Between</text>
<text x="198.5" y="93">Fittings</text>
<text x="148.7" y="99.2">Pipe 1</text>
<text x="176.6" y="99.6">13''</text>
<text x="200.3" y="99.6">10.5''</text>
<text x="148.7" y="105.1">Pipe 2</text>
<text x="177.8" y="105.4">6''</text>
<text x="201.4" y="105.4">3.5''</text>
<text x="148.7" y="110.8">Pipe 3</text>
<text x="176.6" y="111.2">18''</text>
<text x="200.3" y="111.1">15.5''</text>
<text x="36" y="137.6">Pipe 1</text>
<text x="112" y="155.4">Plywood</text>
<text x="112" y="160.4">lengths are</text>
<text x="180.2" y="158.4">Pipe 3</text>
<text x="112" y="165.5">rough.</text>
<text x="341.2" y="165.2">Wheels should be placed slightly in</text>
<text x="112" y="170.5">Because of</text>
<text x="341.2" y="170.2">from corners of plywood base.</text>
<text x="112" y="175.5">the roation</text>
<text x="112" y="185.5">wood</text>
<text x="112" y="180.5">of the PVC</text>
<text x="112" y="190.6">mounts,</text>
<text x="164.3" y="192">Pipe 2</text>
<text x="112" y="195.6">one set of</text>
<text x="112" y="200.6">sides</text>
<text x="112" y="205.6">should be</text>
<text x="5.8" y="211.1">A</text>
<text x="112" y="215.6">larger than</text>
<text x="112" y="210.6">slightly</text>
<text x="423.4" y="211.1">A</text>
<text x="112" y="220.7">the other;</text>
<text x="112" y="225.7">it is not</text>
<text x="112" y="230.7">perfectly</text>
<text x="63.2" y="238.3">31.73</text>
<text x="112" y="235.7">square.</text>
<text x="171.2" y="237.9">30.90</text>
<text x="311.8" y="262.2">1 / 10</text>
<text x="383.7" y="262.8">2</text>
<text x="394.2" y="262.8">2</text>
<text x="52.9" y="267.7">4</text>
<text x="160.8" y="267.7">3</text>
<text x="268.8" y="267.7">2</text>
<text x="376.7" y="267.7">1</text>
</g>
<g font-size="3.5">
<text x="226.1" y="203.5">DRAWN</text>
<text x="226.1" y="213">CHECKED</text>
<text x="295.9" y="219.2">TITLE</text>
<text x="226.1" y="222.6">QA</text>
<text x="226.1" y="232.1">MFG</text>
<text x="226.1" y="241.6">APPROVED</text>
<text x="297.9" y="248">SIZE</text>
<text x="334" y="248">DWG NO</text>
<text x="412.7" y="247.9">REV</text>
<text x="295.9" y="260.7">SCALE</text>
<text x="372.1" y="262.8">SHEET</text>
<text x="388.6" y="262.8">OF</text>
</g>
</svg>
